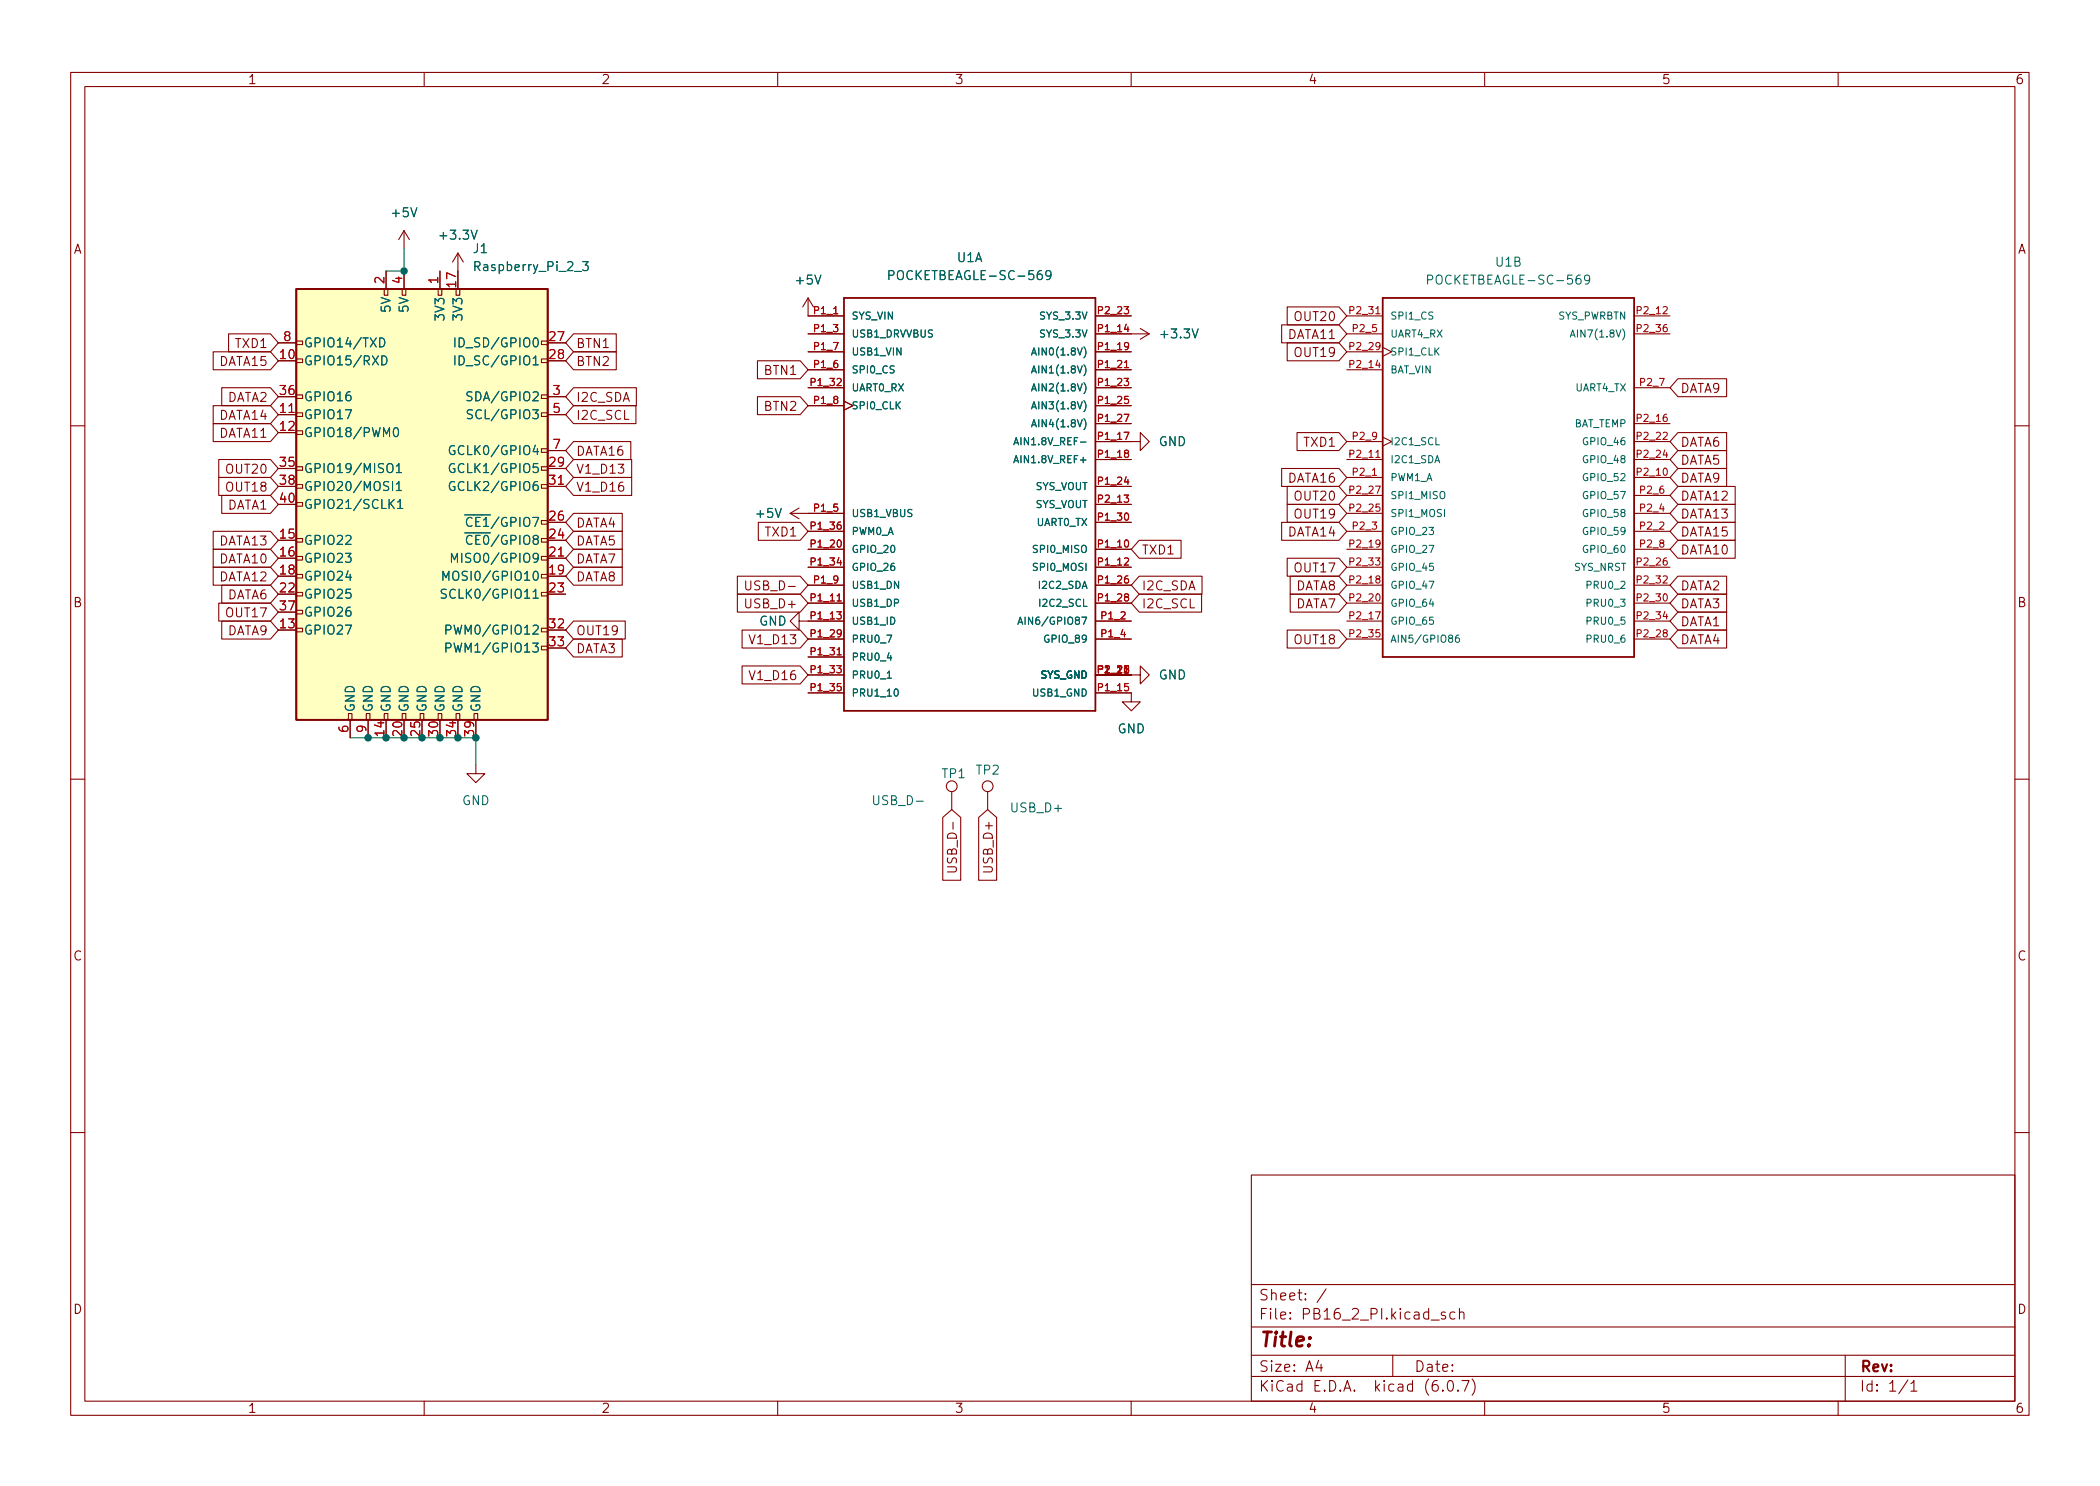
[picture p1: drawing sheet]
<svg xmlns="http://www.w3.org/2000/svg" width="297mm" height="210mm" viewBox="0 0 297 210" stroke-linecap="round" stroke-linejoin="round" font-family="sans-serif">
<g fill="none" stroke="#840000" stroke-width=".15">
<path d="M10 10.2h277v190.1h-277zM12 12.2h273v186.1h-273zM60 10.2v2M110 10.2v2M160 10.2v2M210 10.2v2M260 10.2v2M54.6 38.3v2.6M57.1 32.6l-.7 1.3M57.1 32.6v2.6M57.1 38.3v2.6M57.1 32.6l.8 1.3"/>
<path d="M62.2 38.3v2.6M64.8 35.8l-.8 1.3M64.8 35.8v2.5M64.8 35.8l.7 1.3M30.2 57.4h8.1l1.1 1.3-1.1 1.2h-8.1zM30.2 49.8h8.1l1.1 1.2-1.1 1.3h-8.1zM30.2 59.9h8.1l1.1 1.3-1.1 1.3h-8.1zM31.4 54.9h6.9l1.1 1.2-1.1 1.3h-6.9zM32.3 47.2h6l1.1 1.3-1.1 1.3h-6zM39.4 58.7h2.5M39.4 48.5h2.5M41.9 58.4h.9v.5h-.9z"/>
<path d="M41.9 55.9h.9v.5h-.9zM41.9 50.8h.9v.5h-.9zM41.9 48.3h.9v.5h-.9zM54.4 40.9h.5v.9h-.5zM56.9 40.9h.5v.9h-.5zM62 40.9h.5v.9h-.5zM64.5 40.9h.5v.9h-.5zM76.6 58.4h.9v.5h-.9zM76.6 55.9h.9v.5h-.9zM76.6 50.8h.9v.5h-.9zM76.6 48.3h.9v.5h-.9zM77.5 58.7h2.5"/>
<path d="M77.5 56.1h2.5M81.1 47.2h6.1v2.6h-6.1l-1.1-1.3zM81.1 54.9h8.9v2.5h-8.9l-1.1-1.3zM81.1 57.4h8.9v2.5h-8.9l-1.1-1.2zM81.1 49.8h6.1v2.5h-6.1l-1.1-1.3zM107.1 56.1h6.1l1.1 1.3-1.1 1.3h-6.1zM107.1 51h6.1l1.1 1.3-1.1 1.3h-6.1zM114.3 47.2h5.1M114.3 42.2l-.8 1.2M114.3 42.2v2.5h5.1M114.3 42.2l.8 1.2M114.3 52.3h5.1"/>
<path d="M114.3 49.8h5.1M114.3 54.9h5.1M114.3 57.4h5.1M119.4 56.8l1.2 .6-1.2 .6M154.9 47.2h7.7M154.9 44.7h5.1M154.9 52.3h5.1M154.9 59.9h5.1M154.9 49.8h5.1M154.9 54.9h5.1M154.9 57.4h5.1M161.3 46.5l1.3 .7"/>
<path d="M162.6 47.2l-1.3 .8M181.3 46h8.1l1.1 1.2-1.1 1.3h-8.1zM182.1 48.5h7.3l1.1 1.3-1.1 1.2h-7.3zM182.1 43.4h7.3l1.1 1.3-1.1 1.3h-7.3zM190.5 47.2h5.1M190.5 44.7h5.1M190.5 52.3h5.1M190.5 49.8h5.1M195.6 49.1l1.2 .7-1.2 .6M231.1 47.2h5.1M231.1 44.7h5.1M231.1 59.9h5.1"/>
<path d="M231.1 54.9h5.1M237.3 53.6h6.9v2.5h-6.9l-1.1-1.2zM10 60.2h2M30.2 77.7h8.1l1.1 1.3-1.1 1.3h-8.1zM30.2 75.2h8.1l1.1 1.2-1.1 1.3h-8.1zM30.9 65h7.4l1.1 1.3-1.1 1.3h-7.4zM30.9 67.6h7.4l1.1 1.2-1.1 1.3h-7.4zM31.4 70.1h6.9l1.1 1.3-1.1 1.2h-6.9zM41.9 78.7h.9v.5h-.9zM41.9 76.2h.9v.5h-.9zM41.9 71.1h.9v.5h-.9zM41.9 68.6h.9v.5h-.9z"/>
<path d="M41.9 66h.9v.5h-.9zM41.9 61h.9v.5h-.9zM76.6 78.7h.9v.5h-.9zM76.6 68.6h.9v.5h-.9zM76.6 66h.9v.5h-.9zM76.6 63.5h.9v.5h-.9zM77.5 79h2.5M77.5 68.8h2.5M77.5 63.7h2.5M81.1 72.6h6.9v2.6h-6.9l-1.1-1.3zM81.1 75.2h6.9v2.5h-6.9l-1.1-1.3zM81.1 65h8.2v2.6h-8.2l-1.1-1.3z"/>
<path d="M81.1 62.5h8.1v2.5h-8.1l-1.1-1.3zM81.1 67.6h8.2v2.5h-8.2l-1.1-1.3zM81.1 77.7h6.9v2.6h-6.9l-1.1-1.3zM107.3 73.9h5.9l1.1 1.3-1.1 1.2h-5.9zM111.8 72.6l1.2 .8M111.8 72.6h7.6M113 71.9l-1.2 .7M114.3 77.7h5.1M114.3 75.2h5.1M154.9 62.5h6.4v-1.3l1.3 1.3-1.3 1.2v-1.2M154.9 68.8h5.1M154.9 65h5.1"/>
<path d="M154.9 77.7h5.1M154.9 73.9h5.1M154.9 71.4h5.1M161.1 76.4h6v2.6h-6l-1.1-1.3zM181.3 66.3h8.1l1.1 1.3-1.1 1.2h-8.1zM181.3 73.9h8.1l1.1 1.3-1.1 1.2h-8.1zM182.1 68.8h7.3l1.1 1.3-1.1 1.3h-7.3zM182.1 71.4h7.3l1.1 1.2-1.1 1.3h-7.3zM182.1 79h7.3l1.1 1.3-1.1 1.2h-7.3zM183.5 61.2h5.9l1.1 1.3-1.1 1.2h-5.9zM190.5 72.6h5.1M190.5 67.6h5.1"/>
<path d="M190.5 65h5.1M190.5 77.7h5.1M190.5 75.2h5.1M190.5 62.5h5.1M190.5 70.1h5.1M195.6 61.8l1.2 .7-1.2 .6M231.1 72.6h5.1M231.1 67.6h5.1M231.1 65h5.1M231.1 77.7h5.1M231.1 75.2h5.1M231.1 62.5h5.1"/>
<path d="M231.1 70.1h5.1M237.3 63.7h6.9v2.6h-6.9l-1.1-1.3zM237.3 68.8h8.1v2.6h-8.1l-1.1-1.3zM237.3 73.9h8.1v2.5h-8.1l-1.1-1.2zM237.3 61.2h6.9v2.5h-6.9l-1.1-1.2zM237.3 71.4h8.1v2.5h-8.1l-1.1-1.3zM237.3 66.3h6.9v2.5h-6.9l-1.1-1.2zM237.3 76.4h8.1v2.6h-8.1l-1.1-1.3zM285 60.2h2M30.2 80.3h8.1l1.1 1.2-1.1 1.3h-8.1zM30.9 85.3h7.4l1.1 1.3-1.1 1.3h-7.4zM31.4 87.9h6.9l1.1 1.2-1.1 1.3h-6.9z"/>
<path d="M31.4 82.8h6.9l1.1 1.3-1.1 1.2h-6.9zM41.9 88.9h.9v.5h-.9zM41.9 86.4h.9v.5h-.9zM41.9 83.8h.9v.5h-.9zM41.9 81.3h.9v.5h-.9zM76.6 91.4h.9v.5h-.9zM76.6 88.9h.9v.5h-.9zM76.6 83.8h.9v.5h-.9zM76.6 81.3h.9v.5h-.9zM81.1 90.4h6.9v2.6h-6.9l-1.1-1.3zM81.1 87.9h7.3v2.5h-7.3l-1.1-1.3zM81.1 80.3h6.9v2.5h-6.9l-1.1-1.3z"/>
<path d="M104.3 84.1h8.9l1.1 1.2-1.1 1.3h-8.9zM104.3 81.5h8.9l1.1 1.3-1.1 1.3h-8.9zM105 94.2h8.2l1.1 1.3-1.1 1.3h-8.2zM105 89.1h8.2l1.1 1.3-1.1 1.3h-8.2zM105.5 82.2v1l.2 .3h.3l.2-.3v-1M113 87.9v-1.3l-1.2 1.3 1.2 1.2v-1.2h6.4M114.3 82.8h5.1M114.3 85.3h5.1M114.3 80.3h5.1M114.3 90.4h5.1M114.3 98h5.1M114.3 95.5h5.1"/>
<path d="M114.3 93h5.1M154.9 95.5h6.4v-1.3l1.3 1.3-1.3 1.3v-1.3M154.9 98h5.1v1.3h1.3l-1.3 1.3-1.3-1.3h1.3M154.9 87.9h5.1M154.9 82.8h5.1M154.9 85.3h5.1M154.9 80.3h5.1M154.9 90.4h5.1M161.1 84.1h8.9v2.5h-8.9l-1.1-1.3zM161.1 81.5h8.9v2.6h-8.9l-1.1-1.3zM182.1 89.1h7.3l1.1 1.3-1.1 1.3h-7.3zM182.5 84.1h6.9l1.1 1.2-1.1 1.3h-6.9z"/>
<path d="M182.5 81.5h6.9l1.1 1.3-1.1 1.3h-6.9zM190.5 87.9h5.1M190.5 82.8h5.1M190.5 85.3h5.1M190.5 80.3h5.1M190.5 90.4h5.1M231.1 87.9h5.1M231.1 82.8h5.1M231.1 85.3h5.1M231.1 80.3h5.1M231.1 90.4h5.1M237.3 81.5h6.9v2.6h-6.9l-1.1-1.3z"/>
<path d="M237.3 86.6h6.9v2.5h-6.9l-1.1-1.2zM237.3 89.1h6.9v2.6h-6.9l-1.1-1.3zM237.3 84.1h6.9v2.5h-6.9l-1.1-1.3zM10 110.2h2M49.3 101h.5v.8h-.5zM49.5 101.8v2.6M51.8 101h.5v.8h-.5zM52.1 101.8v2.6M54.4 101h.5v.8h-.5zM56.9 101h.5v.8h-.5zM59.4 101h.5v.8h-.5zM62 101h.5v.8h-.5z"/>
<path d="M64.5 101h.5v.8h-.5zM67.1 101h.5v.8h-.5zM67.3 108.2v1.3h1.3l-1.3 1.2-1.3-1.2h1.3M133.3 115.7l1.3-1.2 1.3 1.2v8.9h-2.6zM134.6 112v2.5M138.4 115.7l1.3-1.2 1.3 1.2v8.9h-2.6zM139.7 112v2.5M285 110.2h2M134 122.6h1l.3 .3v.2l-.3 .3h-1M10 160.2h2M177 166.3h108v32h-108zM285 160.2h2"/>
<path d="M60 198.3v2M110 198.3v2M160 198.3v2M177 194.8h108M177 191.8h108M177 187.8h108M177 181.8h108M186.5 192.5l-.4 1h1M186.9 193v1M187.6 182.4l-1.3 1.9M197 191.8v3M202.4 186.8h1.2"/>
<path d="M204.1 196.7v.1h-.1l.1-.1v.1M204.4 185.7l-.3-.1-.2 .2v.3l.5 .1 .1 .1-.1 .3h-.1h-.4M204.9 195.4a.36 .36 0 0 1 .6 .2 .77 .77 0 0 1-.4 1.2 1 1 0 0 1-.2-1.4zM205.8 185.7l-.4-.1-.3 .3v.4l.1 .3h.2h.4M206.2 196.7l.1 .1h-.1h-.1l.1-.1v.1M206.4 185.8a.37 .37 0 0 1 .7 0v.8M206.4 185.1v1.5M206.8 195.3h1l-.7 1.5M208.2 195.1a1.72 1.72 0 0 1 0 2.3M210 198.3v2M260 198.3v2M261 191.8v6.5"/>
<path d="M269.9 195.3l-1.3 1.9M270.3 195.8l.4-.5v1.5M270.3 196.8h.9"/>
<circle cx="134.6" cy="111.2" r=".76"/>
<circle cx="139.7" cy="111.2" r=".76"/>
</g>
<path d="M41.9 40.9h35.6v60.9h-35.6z" fill="#ffffc2" stroke="#ffffc2" stroke-width=".14"/>
<path d="M41.9 40.9h35.6v60.9h-35.6zM119.4 42.2h35.5v58.4h-35.5zM195.6 42.2h35.5v50.8h-35.5z" fill="none" stroke="#840000" stroke-width=".25"/>
<g fill="none" stroke="#006464" stroke-width=".15">
<path d="M82.4 37h.8l-.4 .5 .3 .1v.6l-.1 .1h-.4l-.2-.1M125.7 39l.6-.1 .2-.2-.1-.3-.2-.1h-.5v1.3M148.7 38.8l-.3 .3-.4-.1-.1-.2v-.3l.1-.2h.4l.2 .1a.84 .84 0 0 1-.3 1.2h-.3M201.9 39.6l.6-.1 .2-.2-.1-.3-.2-.1h-.5v1.3M224.9 39.5l-.3 .2-.4-.1-.1-.1v-.3l.1-.2 .4-.1 .2 .1a.84 .84 0 0 1-.3 1.2h-.3M53.7 47.8a.64 .64 0 0 1 .7 .6 .64 .64 0 0 1-.7 .7zM54 50.4a.64 .64 0 0 1 .7 .6 .64 .64 0 0 1-.7 .6zM64.3 47.8v1.3M64.3 50.4v1.2M66.8 55.5l-.5-.1-.3 .3 .2 .3 .5 .2v.4l-.2 .1-.5-.1M66.8 58h-.5l-.1 .1v.4l.5 .2 .1 .3-.2 .2h-.5M145.9 50.2l.4-1 .3 1"/>
<path d="M145.9 52.8l.4-1 .3 1M145.9 55.3l.4-1 .3 1M145.9 57.9l.4-1.1 .3 1.1M146 49.9h.5M146 52.5h.5M146 55h.5M146 57.6h.5M222.1 47.7l.4-1 .3 1M222.2 47.4h.5M55.2 71.2l.6 .7M55.8 70.7l-.8 .7M55.8 60.6l.1-.1a.68 .68 0 0 1 .3 1.2l-.1 .1a.69 .69 0 0 1-.3-1.2z"/>
<path d="M56.1 66l.3-.4v1.3M56.1 68.5l.3-.4v1.3M56.1 66.9h.7M56.1 69.4h.7M56.2 71l.4-.3v1.2M56.2 71.9h.8M63.9 79.6v-1.3l.4 .9 .4-.9v1.3M64.3 65.7a.62 .62 0 0 0-.8 .4 .62 .62 0 0 0 .5 .8l.3-.2v-.4h-.2M64.3 68.2a.62 .62 0 0 0-.8 .4 .62 .62 0 0 0 .5 .8l.3-.1v-.4h-.2M64.3 63.1a.62 .62 0 0 0-.8 .5 .62 .62 0 0 0 .5 .7l.3-.1v-.4h-.2M143.4 62.9l.3-1 .4 1M143.4 65.5l.3-1 .4 1"/>
<path d="M143.5 62.6h.5M143.5 65.2h.5M145.9 60.4l.4-1 .3 1M146 60.1h.5M62.6 82.1v-1.3l.5 .9 .4-.9v1.3M63.1 89.1h.6l.1-.2-.1-.3-.1-.1h-.5v1.2M63.1 91.7l.6-.1 .1-.2-.1-.3-.1-.1h-.5v1.3M63.1 83.4h-.5l-.1 .1v.4l.5 .2 .1 .3-.2 .2h-.5M125.5 96h.6M126.6 97.6l.1-.1a.54 .54 0 0 1 .4 .5 .54 .54 0 0 1-.4 .5l-.1-.1-.1-.3zM144 88.3l.3-1 .4 1M144.1 88h.5"/>
<path d="M206.3 89.9h-.2a.68 .68 0 0 0 0 1l.3-.1v-.4l-.1-.2h-.2l-.2 .2"/>
</g>
<path d="M57.1 35.2v3.1h-2.5M49.5 104.4h17.8v3.8" fill="none" stroke="#009600" stroke-width=".15"/>
<g fill="#009600" stroke="#009600" stroke-width=".15">
<circle cx="52.1" cy="104.4" r=".46"/>
<circle cx="54.6" cy="104.4" r=".46"/>
<circle cx="57.1" cy="104.4" r=".46"/>
<circle cx="57.1" cy="38.3" r=".46"/>
<circle cx="62.2" cy="104.4" r=".46"/>
<circle cx="64.8" cy="104.4" r=".46"/>
<circle cx="59.7" cy="104.4" r=".46"/>
<circle cx="67.3" cy="104.4" r=".46"/>
</g>
<text font-size="2.8" fill="#840000" x="178" y="190.6">Title:</text>
<g font-size="2.1" fill="#840000">
<text x="178" y="184">Sheet: /</text>
<text x="178" y="186.7">File: PB16_2_PI.kicad_sch</text>
<text x="178" y="196.9">KiCad E.D.A. kicad (6.0.7)</text>
<text x="178" y="194.1">Size: A4</text>
<text x="200" y="194.1">Date:</text>
<text x="263" y="194.1">Rev:</text>
<text x="263" y="196.9">Id: 1/1</text>
</g>
<g font-size="1.8" fill="#840000">
<text x="35" y="11.9">1</text>
<text x="85" y="11.9">2</text>
<text x="135" y="11.9">3</text>
<text x="185" y="11.9">4</text>
<text x="235" y="11.9">5</text>
<text x="285" y="11.9">6</text>
<text x="10.3" y="35.9">A</text>
<text x="285.3" y="35.9">A</text>
<text x="182.2" y="48">DATA11</text>
<text x="183.4" y="45.4">OUT20</text>
<text x="31.1" y="51.8">DATA15</text>
<text x="33.4" y="49.2">TXD1</text>
<text x="81.4" y="49.2">BTN1</text>
<text x="81.4" y="51.8">BTN2</text>
<text x="108.3" y="53">BTN1</text>
<text x="183.4" y="50.5">OUT19</text>
<text x="31.1" y="59.4">DATA14</text>
<text x="32" y="56.9">DATA2</text>
<text x="81.4" y="56.9">I2C_SDA</text>
<text x="81.4" y="59.4">I2C_SCL</text>
<text x="108.3" y="58.1">BTN2</text>
<text x="237.6" y="55.6">DATA9</text>
<text x="31.1" y="61.9">DATA11</text>
<text x="81.4" y="64.5">DATA16</text>
<text x="184.6" y="63.2">TXD1</text>
<text x="237.6" y="65.7">DATA5</text>
<text x="237.6" y="63.2">DATA6</text>
<text x="32.2" y="67">OUT20</text>
<text x="32.2" y="69.6">OUT18</text>
<text x="81.4" y="67">V1_D13</text>
<text x="81.4" y="69.6">V1_D16</text>
<text x="182.2" y="68.3">DATA16</text>
<text x="183.4" y="70.8">OUT20</text>
<text x="237.6" y="70.8">DATA12</text>
<text x="237.6" y="68.3">DATA9</text>
<text x="31.1" y="77.2">DATA13</text>
<text x="32" y="72.1">DATA1</text>
<text x="81.4" y="74.6">DATA4</text>
<text x="81.4" y="77.2">DATA5</text>
<text x="108.4" y="75.9">TXD1</text>
<text x="182.2" y="75.9">DATA14</text>
<text x="183.4" y="73.4">OUT19</text>
<text x="237.6" y="75.9">DATA15</text>
<text x="237.6" y="73.4">DATA13</text>
<text x="31.1" y="79.7">DATA10</text>
<text x="31.1" y="82.3">DATA12</text>
<text x="81.4" y="82.3">DATA8</text>
<text x="81.4" y="79.7">DATA7</text>
<text x="106.3" y="83.5">USB_D-</text>
<text x="161.4" y="83.5">I2C_SDA</text>
<text x="161.4" y="78.4">TXD1</text>
<text x="183.2" y="83.5">DATA8</text>
<text x="183.4" y="81">OUT17</text>
<text x="237.6" y="83.5">DATA2</text>
<text x="237.6" y="78.4">DATA10</text>
<text x="10.3" y="85.9">B</text>
<text x="32" y="89.9">DATA9</text>
<text x="32" y="84.8">DATA6</text>
<text x="32.2" y="87.3">OUT17</text>
<text x="81.4" y="89.9">OUT19</text>
<text x="105.8" y="86.1">USB_D+</text>
<text x="161.4" y="86.1">I2C_SCL</text>
<text x="183.2" y="86.1">DATA7</text>
<text x="237.6" y="88.6">DATA1</text>
<text x="237.6" y="86.1">DATA3</text>
<text x="285.3" y="85.9">B</text>
<text x="81.4" y="92.4">DATA3</text>
<text x="106.5" y="91.1">V1_D13</text>
<text x="183.4" y="91.1">OUT18</text>
<text x="237.6" y="91.1">DATA4</text>
<text x="106.5" y="96.2">V1_D16</text>
<text x="135.3" y="122.6" transform="rotate(-90 135.3 122.6)">USB_D-</text>
<text x="140.4" y="123" transform="rotate(-90 140.4 123)">USB_D+</text>
<text x="10.3" y="135.9">C</text>
<text x="285.3" y="135.9">C</text>
<text x="10.3" y="185.9">D</text>
<text x="285.3" y="185.9">D</text>
<text x="35" y="199.9">1</text>
<text x="85" y="199.9">2</text>
<text x="135" y="199.9">3</text>
<text x="185" y="199.9">4</text>
<text x="235" y="199.9">5</text>
<text x="285" y="199.9">6</text>
</g>
<g font-size="1.8" fill="#006464">
<text x="55.6" y="30.7">+5V</text>
<text x="62.4" y="33.9">+3.3V</text>
<text x="67" y="35.8">J1</text>
<text x="67.5" y="38.3">Raspberry_Pi_2_3</text>
<text x="112.7" y="40.3">+5V</text>
<text x="126.5" y="39.6">POCKETBEAGLE-SC-569</text>
<text x="135.4" y="37.1">U1A</text>
<text x="202.7" y="40.3">POCKETBEAGLE-SC-569</text>
<text x="211.6" y="37.7">U1B</text>
<text x="55.2" y="44.1" transform="rotate(-90 55.2 44.1)">5V</text>
<text x="57.8" y="44.1" transform="rotate(-90 57.8 44.1)">5V</text>
<text x="62.9" y="45.1" transform="rotate(-90 62.9 45.1)">3V3</text>
<text x="65.4" y="45.1" transform="rotate(-90 65.4 45.1)">3V3</text>
<text x="164.4" y="47.9">+3.3V</text>
<text x="42.9" y="51.7">GPIO15/RXD</text>
<text x="42.9" y="49.1">GPIO14/TXD</text>
<text x="65.3" y="49.1">ID_SD/GPIO0</text>
<text x="65.3" y="51.7">ID_SC/GPIO1</text>
<text x="42.9" y="59.3">GPIO17</text>
<text x="42.9" y="56.8">GPIO16</text>
<text x="66.8" y="56.8">SDA/GPIO2</text>
<text x="67" y="59.3">SCL/GPIO3</text>
<text x="42.9" y="61.8">GPIO18/PWM0</text>
<text x="64.6" y="64.4">GCLK0/GPIO4</text>
<text x="163.9" y="63.1">GND</text>
<text x="42.9" y="66.9">GPIO19/MISO1</text>
<text x="42.9" y="69.5">GPIO20/MOSI1</text>
<text x="64.6" y="66.9">GCLK1/GPIO5</text>
<text x="64.6" y="69.5">GCLK2/GPIO6</text>
<text x="42.9" y="77.1">GPIO22</text>
<text x="42.9" y="72">GPIO21/SCLK1</text>
<text x="65.7" y="77.1">~{CE0}/GPIO8</text>
<text x="65.7" y="74.5">~{CE1}/GPIO7</text>
<text x="107.1" y="73.3">+5V</text>
<text x="42.9" y="79.6">GPIO23</text>
<text x="42.9" y="82.2">GPIO24</text>
<text x="64.1" y="82.2">MOSI0/GPIO10</text>
<text x="65.1" y="79.6">MISO0/GPIO9</text>
<text x="42.9" y="89.8">GPIO27</text>
<text x="42.9" y="84.7">GPIO25</text>
<text x="42.9" y="87.2">GPIO26</text>
<text x="63.8" y="84.7">SCLK0/GPIO11</text>
<text x="64.3" y="89.8">PWM0/GPIO12</text>
<text x="107.4" y="88.5">GND</text>
<text x="64.3" y="92.3">PWM1/GPIO13</text>
<text x="50.2" y="100.8" transform="rotate(-90 50.2 100.8)">GND</text>
<text x="52.7" y="100.8" transform="rotate(-90 52.7 100.8)">GND</text>
<text x="55.2" y="100.8" transform="rotate(-90 55.2 100.8)">GND</text>
<text x="57.8" y="100.8" transform="rotate(-90 57.8 100.8)">GND</text>
<text x="60.3" y="100.8" transform="rotate(-90 60.3 100.8)">GND</text>
<text x="62.9" y="100.8" transform="rotate(-90 62.9 100.8)">GND</text>
<text x="65.4" y="100.8" transform="rotate(-90 65.4 100.8)">GND</text>
<text x="67.9" y="100.8" transform="rotate(-90 67.9 100.8)">GND</text>
<text x="163.9" y="96.1">GND</text>
<text x="158.1" y="103.8">GND</text>
<text x="65.3" y="113.9">GND</text>
<text x="123.8" y="113.9">USB_D-</text>
<text x="133.3" y="110.1">TP1</text>
<text x="138.1" y="109.6">TP2</text>
<text x="143.1" y="114.9">USB_D+</text>
</g>
<g font-size="1.8" fill="#a90000">
<text x="54.4" y="40.1" transform="rotate(-90 54.4 40.1)">2</text>
<text x="56.9" y="40.1" transform="rotate(-90 56.9 40.1)">4</text>
<text x="62" y="40.1" transform="rotate(-90 62 40.1)">1</text>
<text x="64.5" y="40.6" transform="rotate(-90 64.5 40.6)">17</text>
<text x="39.7" y="50.8">10</text>
<text x="40.1" y="48.3">8</text>
<text x="77.8" y="48.3">27</text>
<text x="77.8" y="50.8">28</text>
<text x="39.7" y="58.4">11</text>
<text x="39.7" y="55.9">36</text>
<text x="78.2" y="55.9">3</text>
<text x="78.2" y="58.4">5</text>
<text x="39.7" y="61">12</text>
<text x="78.2" y="63.5">7</text>
<text x="39.7" y="66">35</text>
<text x="39.7" y="68.6">38</text>
<text x="39.7" y="71.1">40</text>
<text x="77.8" y="66">29</text>
<text x="77.8" y="68.6">31</text>
<text x="39.7" y="76.2">15</text>
<text x="77.8" y="76.2">24</text>
<text x="77.8" y="73.7">26</text>
<text x="39.7" y="78.7">16</text>
<text x="39.7" y="81.3">18</text>
<text x="39.7" y="83.8">22</text>
<text x="77.8" y="81.3">19</text>
<text x="77.8" y="78.7">21</text>
<text x="77.8" y="83.8">23</text>
<text x="39.7" y="88.9">13</text>
<text x="39.7" y="86.4">37</text>
<text x="77.8" y="88.9">32</text>
<text x="77.8" y="91.4">33</text>
<text x="49.3" y="103.6" transform="rotate(-90 49.3 103.6)">6</text>
<text x="51.8" y="103.6" transform="rotate(-90 51.8 103.6)">9</text>
<text x="54.4" y="104.1" transform="rotate(-90 54.4 104.1)">14</text>
<text x="56.9" y="104.1" transform="rotate(-90 56.9 104.1)">20</text>
<text x="59.4" y="104.1" transform="rotate(-90 59.4 104.1)">25</text>
<text x="62" y="104.1" transform="rotate(-90 62 104.1)">30</text>
<text x="64.5" y="104.1" transform="rotate(-90 64.5 104.1)">34</text>
<text x="67.1" y="104.1" transform="rotate(-90 67.1 104.1)">39</text>
</g>
<g font-size="1.4" fill="#a90000">
<text x="115.2" y="44.4">P1_1</text>
<text x="115.2" y="47">P1_3</text>
<text x="155.4" y="47">P1_14</text>
<text x="155.4" y="44.4">P2_23</text>
<text x="191" y="44.4">P2_31</text>
<text x="191.4" y="47">P2_5</text>
<text x="231.6" y="44.4">P2_12</text>
<text x="231.6" y="47">P2_36</text>
<text x="115.2" y="52.1">P1_6</text>
<text x="115.2" y="49.5">P1_7</text>
<text x="155.4" y="49.5">P1_19</text>
<text x="155.4" y="52.1">P1_21</text>
<text x="191" y="52.1">P2_14</text>
<text x="191" y="49.5">P2_29</text>
<text x="114.8" y="54.6">P1_32</text>
<text x="115.2" y="57.1">P1_8</text>
<text x="155.4" y="54.6">P1_23</text>
<text x="155.4" y="57.1">P1_25</text>
<text x="155.4" y="59.7">P1_27</text>
<text x="231.6" y="59.7">P2_16</text>
<text x="232" y="54.6">P2_7</text>
<text x="155.4" y="62.2">P1_17</text>
<text x="155.4" y="64.8">P1_18</text>
<text x="191" y="64.8">P2_11</text>
<text x="191.4" y="62.2">P2_9</text>
<text x="231.6" y="62.2">P2_22</text>
<text x="231.6" y="64.8">P2_24</text>
<text x="155.4" y="68.6">P1_24</text>
<text x="155.4" y="71.1">P2_13</text>
<text x="191" y="69.8">P2_27</text>
<text x="191.4" y="67.3">P2_1</text>
<text x="231.6" y="67.3">P2_10</text>
<text x="232" y="69.8">P2_6</text>
<text x="114.8" y="77.5">P1_20</text>
<text x="114.8" y="74.9">P1_36</text>
<text x="115.2" y="72.4">P1_5</text>
<text x="155.4" y="77.5">P1_10</text>
<text x="155.4" y="73.7">P1_30</text>
<text x="191" y="77.5">P2_19</text>
<text x="191" y="72.4">P2_25</text>
<text x="191.4" y="74.9">P2_3</text>
<text x="232" y="74.9">P2_2</text>
<text x="232" y="72.4">P2_4</text>
<text x="232" y="77.5">P2_8</text>
<text x="114.8" y="80">P1_34</text>
<text x="115.2" y="82.5">P1_9</text>
<text x="155.4" y="80">P1_12</text>
<text x="155.4" y="82.5">P1_26</text>
<text x="191" y="82.5">P2_18</text>
<text x="191" y="80">P2_33</text>
<text x="231.6" y="80">P2_26</text>
<text x="231.6" y="82.5">P2_32</text>
<text x="114.8" y="85.1">P1_11</text>
<text x="114.8" y="87.6">P1_13</text>
<text x="155.4" y="85.1">P1_28</text>
<text x="155.8" y="87.6">P1_2</text>
<text x="191" y="87.6">P2_17</text>
<text x="191" y="85.1">P2_20</text>
<text x="231.6" y="85.1">P2_30</text>
<text x="231.6" y="87.6">P2_34</text>
<text x="114.8" y="90.2">P1_29</text>
<text x="114.8" y="92.7">P1_31</text>
<text x="114.8" y="95.2">P1_33</text>
<text x="155.4" y="95.2">P1_22</text>
<text x="155.8" y="90.2">P1_4</text>
<text x="158" y="95.2">21</text>
<text x="191" y="90.2">P2_35</text>
<text x="231.6" y="90.2">P2_28</text>
<text x="114.8" y="97.8">P1_35</text>
<text x="155.4" y="97.8">P1_15</text>
</g>
<g font-size="1.4" fill="#006464">
<text x="120.4" y="45.2">SYS_VIN</text>
<text x="120.4" y="47.7">USB1_DRVVBUS</text>
<text x="147.4" y="47.7">SYS_3.3V</text>
<text x="147.4" y="45.2">SYS_3.3V</text>
<text x="196.6" y="45.2">SPI1_CS</text>
<text x="196.6" y="47.7">UART4_RX</text>
<text x="220.3" y="45.2">SYS_PWRBTN</text>
<text x="223" y="47.7">AIN7(1.8V)</text>
<text x="120.4" y="52.8">SPI0_CS</text>
<text x="120.4" y="50.3">USB1_VIN</text>
<text x="146.8" y="50.3">AIN0(1.8V)</text>
<text x="146.8" y="52.8">AIN1(1.8V)</text>
<text x="196.6" y="52.8">BAT_VIN</text>
<text x="196.6" y="50.3">SPI1_CLK</text>
<text x="120.4" y="55.4">UART0_RX</text>
<text x="120.4" y="57.9">SPI0_CLK</text>
<text x="146.8" y="55.4">AIN2(1.8V)</text>
<text x="146.8" y="57.9">AIN3(1.8V)</text>
<text x="222.8" y="55.4">UART4_TX</text>
<text x="144.1" y="65.5">AIN1.8V_REF+</text>
<text x="144.5" y="63">AIN1.8V_REF-</text>
<text x="146.8" y="60.4">AIN4(1.8V)</text>
<text x="196.6" y="65.5">I2C1_SDA</text>
<text x="196.6" y="63">I2C1_SCL</text>
<text x="222.5" y="60.4">BAT_TEMP</text>
<text x="224.2" y="63">GPIO_46</text>
<text x="224.2" y="65.5">GPIO_48</text>
<text x="146.4" y="69.3">SYS_VOUT</text>
<text x="146.4" y="71.9">SYS_VOUT</text>
<text x="196.6" y="68.1">PWM1_A</text>
<text x="196.6" y="70.6">SPI1_MISO</text>
<text x="224.2" y="68.1">GPIO_52</text>
<text x="224.2" y="70.6">GPIO_57</text>
<text x="120.4" y="75.7">PWM0_A</text>
<text x="120.4" y="73.1">USB1_VBUS</text>
<text x="146.6" y="74.4">UART0_TX</text>
<text x="196.6" y="73.1">SPI1_MOSI</text>
<text x="196.6" y="75.7">GPIO_23</text>
<text x="224.2" y="75.7">GPIO_59</text>
<text x="224.2" y="73.1">GPIO_58</text>
<text x="120.4" y="78.2">GPIO_20</text>
<text x="120.4" y="80.8">GPIO_26</text>
<text x="120.4" y="83.3">USB1_DN</text>
<text x="146.5" y="78.2">SPI0_MISO</text>
<text x="146.5" y="80.8">SPI0_MOSI</text>
<text x="147.2" y="83.3">I2C2_SDA</text>
<text x="196.6" y="83.3">GPIO_47</text>
<text x="196.6" y="78.2">GPIO_27</text>
<text x="196.6" y="80.8">GPIO_45</text>
<text x="222.7" y="80.8">SYS_NRST</text>
<text x="224.2" y="78.2">GPIO_60</text>
<text x="224.8" y="83.3">PRU0_2</text>
<text x="120.4" y="85.8">USB1_DP</text>
<text x="120.4" y="88.4">USB1_ID</text>
<text x="145.2" y="88.4">AIN6/GPIO87</text>
<text x="147.3" y="85.8">I2C2_SCL</text>
<text x="196.6" y="88.4">GPIO_65</text>
<text x="196.6" y="85.8">GPIO_64</text>
<text x="224.8" y="85.8">PRU0_3</text>
<text x="224.8" y="88.4">PRU0_5</text>
<text x="120.4" y="90.9">PRU0_7</text>
<text x="120.4" y="93.5">PRU0_4</text>
<text x="148" y="90.9">GPIO_89</text>
<text x="196.6" y="90.9">AIN5/GPIO86</text>
<text x="224.8" y="90.9">PRU0_6</text>
<text x="120.4" y="96">PRU0_1</text>
<text x="120.4" y="98.5">PRU1_10</text>
<text x="146.2" y="98.5">USB1_GND</text>
<text x="147.2" y="96">SYS_GND</text>
</g>
</svg>
